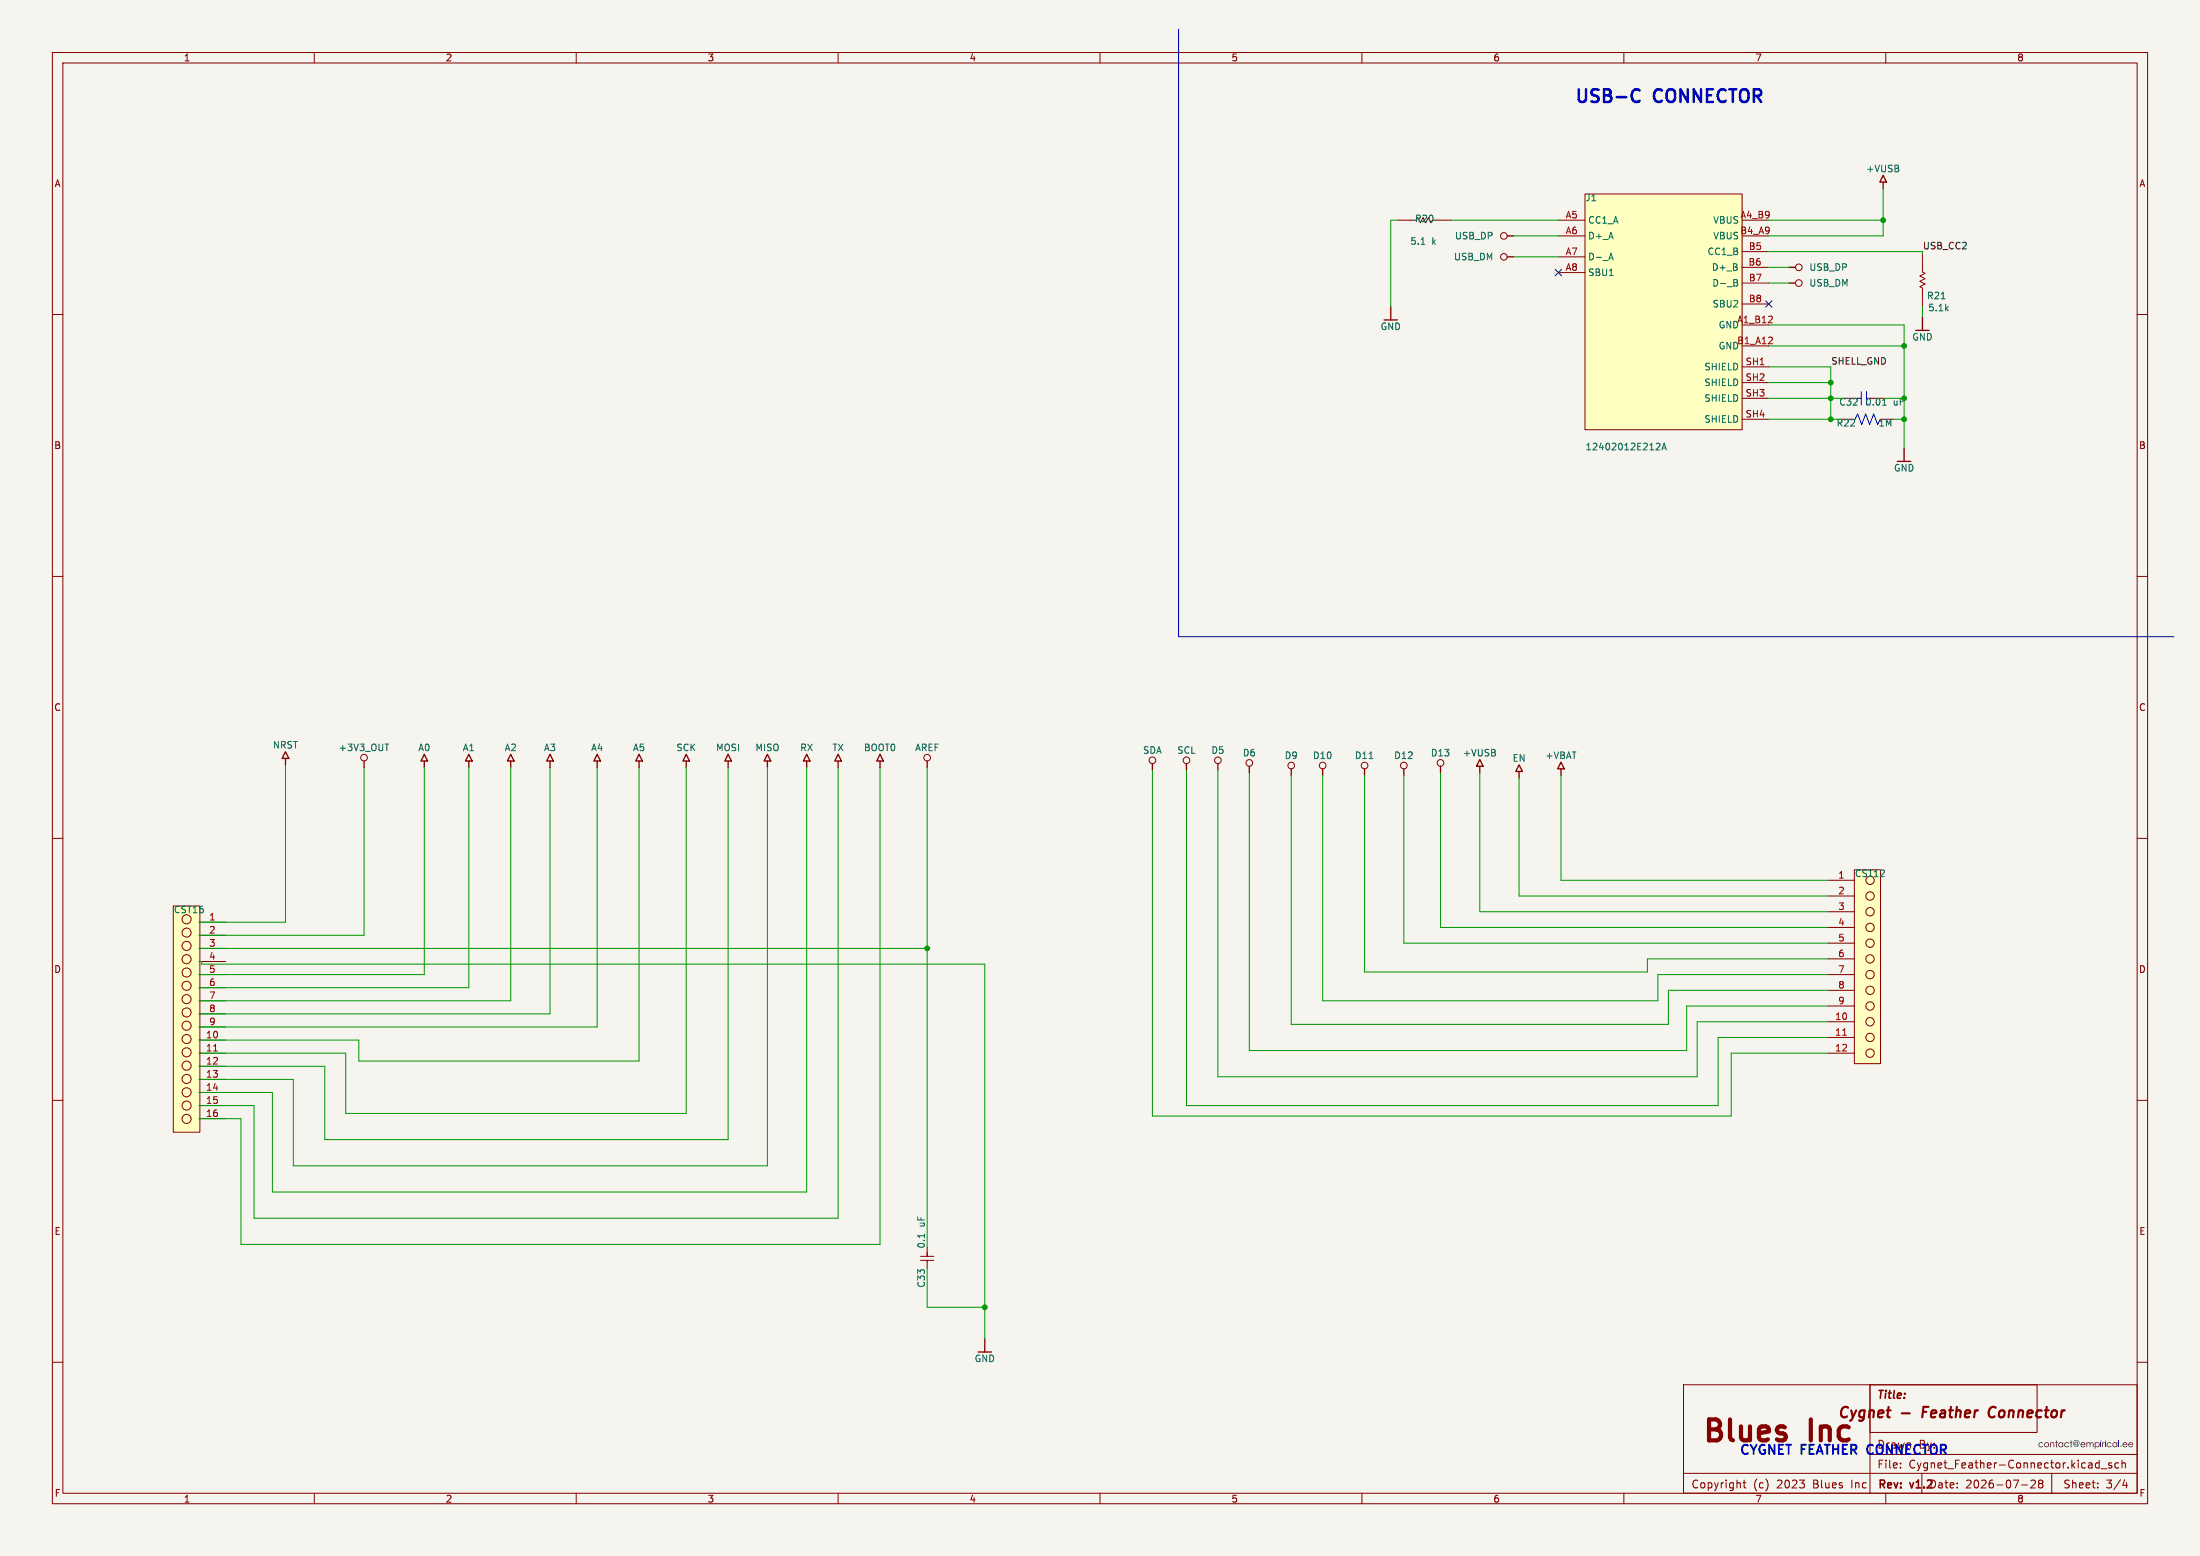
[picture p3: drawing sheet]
<svg xmlns="http://www.w3.org/2000/svg" width="420mm" height="297mm" viewBox="0 0 420 297" stroke-linecap="round" stroke-linejoin="round" font-family="sans-serif">
<path d="M0 0h420v297h-420z" fill="#f5f4ef" stroke="#f5f4ef" stroke-width=".19"/>
<g fill="none" stroke="#840000" stroke-width=".19">
<path d="M10 10h400v277h-400zM12 12h396v273h-396zM60 10v2M110 10v2M160 10v2M210 10v2M260 10v2M310 10v2M360 10v2M10 60h2M408 60h2M10 110h2"/>
<path d="M408 110h2M10 160h2M408 160h2M10 210h2M408 210h2M10 260h2M321.4 264.3h86.6v20.7h-86.6zM362.8 279.3v.1M400.7 278.7v1.5M400.7 279.3l-.4-.1-.2 .2M403.1 279.3l-.4-.1-.2 .2 .1 .2 .5 .2v.3h-.6M404.5 279.3l-.5-.1-.3 .3 .2 .6h.6"/>
<path d="M405.1 279.4l.2-.2 .4 .1v.9M405.1 278.7v1.5M408 260h2M60 285v2M110 285v2M160 285v2M210 285v2M260 285v2M310 285v2M321.4 281.2h86.6M360 285v2M362.8 280.1v.1"/>
<path d="M385.9 283.4h1.2M387.7 282.7l.6-.2 .2 .2 .1 .2-1 1.1h1M389.4 283.2l-.3-.3 .3-.4 .5 .1 .1 .2-.3 .4M389.4 283.2l-.3 .2v.3l.3 .3 .5-.1 .1-.2-.1-.4-.2-.1M389.4 283.2h.3M400.1 280.1l.2 .1 .4-.1M400.5 283.9v.1M400.5 283.1v.1M401.1 280.4h1.1M405.6 282.4l-.4 1.1h1M406 283v1"/>
</g>
<path d="M380.6 268.5a1.07 1.07 0 0 0-.9 .9 1.07 1.07 0 0 0 .5 1.1l.5-.1" fill="none" stroke="#840000" stroke-width=".4"/>
<g fill="#281c2d">
<path d="M405.3 275.4l.5-.1 .3 .3v.2h-.8l.2 .3 .6-.1a.48 .48 0 0 1-.6 .2 .48 .48 0 0 1-.3-.5h.8l-.3-.3-.5 .3z"/>
<path d="M406.4 275.4l.5-.1 .3 .3v.2h-.8l.2 .3 .6-.1a.48 .48 0 0 1-.6 .2 .48 .48 0 0 1-.3-.5h.8l-.3-.3-.5 .3z"/>
</g>
<g fill="none" stroke="#840000" stroke-width=".19">
<path d="M357 264.3h31.9v9.1h-31.9zM357 277.6h51M357 264.3v20.7M332.7 283h.6M333 282.5v1.3l.3 .2M366.9 281.2v3.8M391.7 281.2v3.8"/>
<circle cx="275" cy="145.6" r=".63"/>
</g>
<path d="M114 144l.6 1.3h-1.2zM114 145.3v1.2M122 144l.6 1.3h-1.2zM122 145.3v1.2M275 146.3v1.2M298 145.5l.6 1.3h-1.2zM298 146.8v1.2" fill="none" stroke="#840000" stroke-width=".25"/>
<path d="M354 166h5v37h-5z" fill="#ffffc2"/>
<g fill="none" stroke="#840000" stroke-width=".19">
<path d="M266.8 42h3.6l.2-.5 .6 1 .5-1 .5 1 .5-1 .5 1 .2-.5h3.6M359 80h2.5M349 177h5.1M349 174h5.1M349 171h5.1M349 168h5.1M349 198h5.1M349 195h5.1M349 192h5.1M349 189h5.1M349 186h5.1M349 183h5.1"/>
<path d="M349 180h5.1M349 201h5.1"/>
<circle cx="287.1" cy="45" r=".63"/>
<circle cx="287.1" cy="49" r=".63"/>
<circle cx="357" cy="168" r=".8"/>
<circle cx="357" cy="177" r=".8"/>
<circle cx="357" cy="174" r=".8"/>
<circle cx="357" cy="171" r=".8"/>
<circle cx="357" cy="192" r=".8"/>
<circle cx="357" cy="186" r=".8"/>
<circle cx="357" cy="195" r=".8"/>
<circle cx="357" cy="198" r=".8"/>
<circle cx="357" cy="189" r=".8"/>
<circle cx="357" cy="183" r=".8"/>
<circle cx="357" cy="180" r=".8"/>
<circle cx="357" cy="201" r=".8"/>
</g>
<path d="M354 166h5v37h-5z" fill="none" stroke="#800000" stroke-width=".19"/>
<path d="M351.8 197.6h.7" fill="none" stroke="#a90000" stroke-width=".19"/>
<path d="M354.1 80l.5-1 .8 2 .8-2 .7 2 .8-2 .8 2" fill="none" stroke="#000bff" stroke-width=".19"/>
<path d="M359.5 33.5l.6 1.3h-1.2zM359.5 34.8v1.2M265.5 58.5v2.6M287.7 49h1.3M287.7 45h1.3M264.2 61.1h2.6M362.2 88.1h2.6M363.5 85.5v2.6" fill="none" stroke="#840000" stroke-width=".25"/>
<path d="M271.3 46.6h.7" fill="none" stroke="#006464" stroke-width=".19"/>
<path d="M302.6 37h30v45h-30z" fill="#ffffc2"/>
<path d="M302.6 37h30v45h-30z" fill="none" stroke="#800000" stroke-width=".19"/>
<g fill="none" stroke="#840000" stroke-width=".19">
<path d="M297.5 52h5.1M297.5 49h5.1M297.5 45h5.1M297.5 42h5.1M332.5 51h5.1M332.6 58h5.1M332.6 54h5.1M332.6 48h5.1M332.6 45h5.1M332.6 42h5.1M332.6 76h5.1M332.6 73h5.1"/>
<path d="M332.6 70h5.1M332.6 66h5.1M332.6 62h5.1M332.6 80h5.1"/>
<circle cx="69.5" cy="144.6" r=".63"/>
<circle cx="177" cy="144.6" r=".63"/>
<circle cx="220" cy="145.1" r=".63"/>
<circle cx="226.5" cy="145.1" r=".63"/>
<circle cx="232.5" cy="145.1" r=".63"/>
<circle cx="238.5" cy="145.6" r=".63"/>
<circle cx="246.5" cy="146.1" r=".63"/>
<circle cx="252.5" cy="146.1" r=".63"/>
<circle cx="260.5" cy="146.1" r=".63"/>
<circle cx="268" cy="146.1" r=".63"/>
</g>
<path d="M307.2 49.2h.6M307.5 48.3l.5 1.3M331 53.3l.6 .2 .1 .2-.3 .2M331 53.9h.4M331.4 53.9l.3 .3v.3l-.7 .1M316.4 84.6l.4 .1 .1 .3-.8 .9h.8M317.3 85.9l.4-1.3 .4 1.3M317.4 85.5h.6M73.5 142h.7M261.4 144.8h.7" fill="none" stroke="#006464" stroke-width=".19"/>
<g fill="none" stroke="#840000" stroke-width=".25">
<path d="M54.5 143.5l.6 1.3h-1.2zM54.5 144.8v1.2M69.5 145.3v1.2M81 144l.6 1.3h-1.2zM81 145.3v1.2M89.5 144l.6 1.3h-1.2zM89.5 145.3v1.2M97.5 144l.6 1.3h-1.2zM97.5 145.3v1.2M105 144l.6 1.3h-1.2zM105 145.3v1.2M131 144l.6 1.3h-1.2z"/>
<path d="M131 145.3v1.2M139 144l.6 1.3h-1.2zM139 145.3v1.2M146.5 144l.6 1.3h-1.2zM146.5 145.3v1.2M154 144l.6 1.3h-1.2zM154 145.3v1.2M160 144l.6 1.3h-1.2zM160 145.3v1.2M168 144l.6 1.3h-1.2zM168 145.3v1.2M177 145.3v1.2"/>
<path d="M220 145.8v1.2M226.5 145.8v1.2M232.5 145.8v1.2M238.5 146.3v1.2M246.5 146.8v1.2M252.5 146.8v1.2M260.5 146.8v1.2M268 146.8v1.2M282.5 145l.6 1.3h-1.2zM282.5 146.3v1.2"/>
</g>
<path d="M33.1 172.9h5.1v43.2h-5.1z" fill="#ffffc2"/>
<g fill="none" stroke="#840000" stroke-width=".19">
<path d="M367 48.4v3.5l.5 .3-1 .5 1 .5-1 .5 1 .5-1 .5 .5 .3v3.5M38 178.5h5.1M38 176h5.1M38 198.5h5.1M38 196h5.1M38 193.5h5.1M38 191h5.1M38 188.5h5.1M38 186h5.1M38 183.5h5.1M38 181h5.1M38 213.5h5.1"/>
<path d="M38 211h5.1M38 208.5h5.1M38 206h5.1M38 203.5h5.1M38 201h5.1M175.7 239.8h2.6M177 238v1.8M175.7 240.6h2.6M177 240.6v1.5"/>
<circle cx="343.4" cy="51" r=".63"/>
<circle cx="343.4" cy="54" r=".63"/>
<circle cx="35.6" cy="178" r=".86"/>
<circle cx="35.6" cy="175.5" r=".86"/>
<circle cx="35.6" cy="183.1" r=".86"/>
<circle cx="35.6" cy="198.3" r=".86"/>
<circle cx="35.6" cy="193.2" r=".86"/>
<circle cx="35.6" cy="190.7" r=".86"/>
<circle cx="35.6" cy="185.6" r=".86"/>
<circle cx="35.6" cy="188.2" r=".86"/>
<circle cx="35.6" cy="195.8" r=".86"/>
<circle cx="35.6" cy="180.5" r=".86"/>
<circle cx="35.6" cy="213.6" r=".86"/>
<circle cx="35.6" cy="205.9" r=".86"/>
<circle cx="35.6" cy="211" r=".86"/>
<circle cx="35.6" cy="200.9" r=".86"/>
<circle cx="35.6" cy="203.4" r=".86"/>
<circle cx="35.6" cy="208.5" r=".86"/>
</g>
<path d="M33.1 172.9h5.1v43.2h-5.1z" fill="none" stroke="#800000" stroke-width=".19"/>
<path d="M40.8 200.6h.7" fill="none" stroke="#a90000" stroke-width=".19"/>
<path d="M341.5 51h1.3M341.5 54h1.3M365.7 63.1h2.6M367 60.5v2.6M290 146l.6 1.3h-1.2zM290 147.3v1.2M186.7 258.1h2.6M188 255.5v2.6" fill="none" stroke="#840000" stroke-width=".25"/>
<path d="M370.6 57h.7M359.4 77.3h.7M359.6 76.2l.1-.1v1.2M176.5 235.5v.7" fill="none" stroke="#006464" stroke-width=".19"/>
<path d="M354.5 76h.8M355.3 74.8v2.5M356.3 74.8v2.5" fill="none" stroke="#000bff" stroke-width=".19"/>
<path d="M225 5.5v116h190" fill="none" stroke="#0000c2" stroke-width=".19"/>
<g fill="none" stroke="#009600" stroke-width=".19">
<path d="M359.5 36v9h-21.8M266.8 42h-1.3v16.5M277 42h20.5M289 45h8.5M289 49h8.5M297.5 42h.1M297.5 45h.1M337.6 51h3.9M337.7 54h3.8M337.7 42h21.8M337.7 48h29.3M367 58.5v2"/>
<path d="M337.7 76h14.3M337.7 62h25.8v23.5M337.7 66h25.8M337.7 70h11.8v10M337.7 73h11.8M359.5 76h4M337.7 80h13.6M361.5 80h2M54.5 146v30h-16.5M69.5 146.5v32h-31.5M81 146.5v39.5h-43M89.5 146.5v42h-51.5"/>
<path d="M97.5 146.5v44.5h-59.5M105 146.5v47h-67M114 146.5v49.5h-76M122 146.5v56h-53.5v-4h-30.5M131 146.5v66h-65v-11.5h-28M139 146.5v71h-77v-14h-24M146.5 146.5v76h-90.5v-16.5h-18M154 146.5v81h-102v-19h-14M160 146.5v86h-111.5v-21.5h-10.5M168 146.5v91h-122v-24h-8M177 146.5v91.5M220 147v66h110.5v-12h18.5"/>
<path d="M226.5 147v64h101.5v-13h21M232.5 147v58.5h91.5v-10.5h25M238.5 147.5v53h83.5v-8.5h27M246.5 148v47.5h72v-6.5h30.5M252.5 148v43h64v-5h32.5M260.5 148v37.5h54v-2.5h34.5M268 148v32h81M275 147.5v29.5h74M282.5 147.5v26.5h66.5M290 148.5v22.5h59M298 148v20h51M38 183.5h.5v.5h149.5v71.5"/>
<path d="M38 181h139.5M177 242.1v7.4h11"/>
</g>
<path d="M296.9 51.4l1.2 1.2M298.1 51.4l-1.2 1.2M337 57.4l1.3 1.2M338.3 57.4l-1.3 1.2" fill="none" stroke="#000084" stroke-width=".19"/>
<path d="M312 17.2a.85 .85 0 0 1 1 .1M313 19.2a.85 .85 0 0 1-1 .1" fill="none" stroke="#0000c2" stroke-width=".48"/>
<path d="M356.6 276l-.2 .5 .2 .8" fill="none" stroke="#0000c2" stroke-width=".36"/>
<g fill="#009600" stroke="#009600" stroke-width=".19">
<circle cx="177" cy="181" r=".46"/>
<circle cx="188" cy="249.5" r=".46"/>
<circle cx="363.5" cy="76" r=".46"/>
<circle cx="363.5" cy="66" r=".46"/>
<circle cx="359.5" cy="42" r=".46"/>
<circle cx="363.5" cy="80" r=".46"/>
<circle cx="349.5" cy="76" r=".46"/>
<circle cx="349.5" cy="73" r=".46"/>
<circle cx="349.5" cy="80" r=".46"/>
</g>
<text font-size="5.6" fill="#840000" x="324.8" y="276.3">Blues</text>
<text font-size="5.6" fill="#0000c2" x="345.8" y="276.3">Inc</text>
<g font-size="3.4" fill="#0000c2">
<text x="300.5" y="19.8">USB-C</text>
<text x="315.9" y="19.8">CONNECTOR</text>
</g>
<g font-size="2.8" fill="#840000">
<text x="350.6" y="271.2">Cygnet</text>
<text x="362.9" y="271.2">-</text>
<text x="367.7" y="271.2">Feather</text>
<text x="381.2" y="271.2">Connector</text>
</g>
<g font-size="2.5" fill="#0000c2">
<text x="332" y="277.8">CYGNET FEATHER</text>
<text x="357.3" y="277.8">CONNECTOR</text>
</g>
<g font-size="2.1" fill="#840000">
<text x="358.2" y="267.4">Title:</text>
<text x="358.3" y="280.5">File:</text>
<text x="364.4" y="280.5">Cygnet_Feather-Connector.kicad_sch</text>
<text x="322.8" y="284.3">Copyright</text>
<text x="334.7" y="284.3">(c)</text>
<text x="339.2" y="284.3">2023</text>
<text x="346.3" y="284.3">Blues</text>
<text x="353.7" y="284.3">Inc</text>
<text x="358.4" y="284.5">Rev:</text>
<text x="364.8" y="284.5">v1.2Date:</text>
<text x="375.2" y="284.3">2026-07-28</text>
<text x="393.8" y="284.3">Sheet:</text>
<text x="402" y="284.3">3/4</text>
</g>
<g font-size="2.1" fill="#0000c2">
<text x="358.3" y="276.7">Drawn</text>
<text x="366.3" y="276.7">By:</text>
</g>
<g font-size="1.8" fill="#840000">
<text x="35" y="11.9">1</text>
<text x="85" y="11.9">2</text>
<text x="135" y="11.9">3</text>
<text x="185" y="11.9">4</text>
<text x="235" y="11.9">5</text>
<text x="285" y="11.9">6</text>
<text x="335" y="11.9">7</text>
<text x="385" y="11.9">8</text>
<text x="10.3" y="35.9">A</text>
<text x="408.3" y="35.9">A</text>
<text x="10.3" y="85.9">B</text>
<text x="408.2" y="85.9">B</text>
<text x="10.3" y="135.9">C</text>
<text x="408.2" y="135.9">C</text>
<text x="10.3" y="185.9">D</text>
<text x="408.2" y="185.9">D</text>
<text x="10.3" y="235.9">E</text>
<text x="408.3" y="235.9">E</text>
<text x="10.3" y="285.9">F</text>
<text x="35" y="287">1</text>
<text x="85" y="287">2</text>
<text x="135" y="287">3</text>
<text x="185" y="287">4</text>
<text x="235" y="287">5</text>
<text x="285" y="287">6</text>
<text x="335" y="287">7</text>
<text x="385" y="287">8</text>
<text x="408.3" y="285.9">F</text>
</g>
<g font-size="1.8" fill="#006464">
<text x="356.2" y="33.1">+VUSB</text>
<text x="302.6" y="38.6">J1</text>
<text x="269.1" y="46.9">5.1</text>
<text x="270" y="42.6">R20</text>
<text x="273.3" y="46.9">k</text>
<text x="277.7" y="45.9">USB_DP</text>
<text x="303.1" y="45.9">D+_A</text>
<text x="303.1" y="42.9">CC1_A</text>
<text x="327" y="45.9">VBUS</text>
<text x="327" y="42.9">VBUS</text>
<text x="277.5" y="49.9">USB_DM</text>
<text x="303.1" y="52.9">SBU1</text>
<text x="303.1" y="49.9">D-_A</text>
<text x="325.9" y="48.9">CC1_B</text>
<text x="326.7" y="51.9">D+_B</text>
<text x="345.3" y="51.9">USB_DP</text>
<text x="326.8" y="54.9">D-_B</text>
<text x="326.8" y="58.9">SBU2</text>
<text x="345.3" y="54.9">USB_DM</text>
<text x="367.8" y="57.3">R21</text>
<text x="368" y="59.6">5.1k</text>
<text x="263.5" y="63.2">GND</text>
<text x="328" y="62.9">GND</text>
<text x="365" y="65.2">GND</text>
<text x="325.3" y="70.9">SHIELD</text>
<text x="325.3" y="76.9">SHIELD</text>
<text x="325.3" y="73.9">SHIELD</text>
<text x="351" y="77.6">C32</text>
<text x="356" y="77.6">0.01</text>
<text x="361.4" y="77.6">uF</text>
<text x="325.3" y="80.9">SHIELD</text>
<text x="350.5" y="81.6">R22</text>
<text x="358.5" y="81.6">1M</text>
<text x="302.6" y="86.2">12402012E212A</text>
<text x="361.5" y="90.2">GND</text>
<text x="52" y="143.1">NRST</text>
<text x="64.6" y="143.6">+3V3_OUT</text>
<text x="79.7" y="143.6">A0</text>
<text x="88.2" y="143.6">A1</text>
<text x="96.2" y="143.6">A2</text>
<text x="103.7" y="143.6">A3</text>
<text x="112.7" y="143.6">A4</text>
<text x="120.7" y="143.6">A5</text>
<text x="129" y="143.6">SCK</text>
<text x="136.6" y="143.6">MOSI</text>
<text x="144.1" y="143.6">MISO</text>
<text x="152.7" y="143.6">RX</text>
<text x="158.8" y="143.6">TX</text>
<text x="164.8" y="143.6">BOOT0</text>
<text x="174.6" y="143.6">AREF</text>
<text x="218.1" y="144.1">SDA</text>
<text x="224.6" y="144.1">SCL</text>
<text x="231.2" y="144.1">D5</text>
<text x="237.2" y="144.6">D6</text>
<text x="245.2" y="145.1">D9</text>
<text x="250.6" y="145.1">D10</text>
<text x="258.6" y="145.1">D11</text>
<text x="266.1" y="145.1">D12</text>
<text x="273.1" y="144.6">D13</text>
<text x="279.2" y="144.6">+VUSB</text>
<text x="288.7" y="145.6">EN</text>
<text x="294.9" y="145.1">+VBAT</text>
<text x="354" y="167.6">CST12</text>
<text x="33.1" y="174.5">CST16</text>
<text x="176.8" y="238.4" transform="rotate(-90 176.8 238.4)">0.1</text>
<text x="176.8" y="234.2" transform="rotate(-90 176.8 234.2)">uF</text>
<text x="176.8" y="245.9" transform="rotate(-90 176.8 245.9)">C33</text>
<text x="186" y="260.2">GND</text>
</g>
<g font-size="1.8" fill="#a90000">
<text x="298.8" y="41.8">A5</text>
<text x="298.8" y="44.8">A6</text>
<text x="333.8" y="47.8">B5</text>
<text x="298.8" y="51.8">A8</text>
<text x="298.8" y="48.8">A7</text>
<text x="333.7" y="50.8">B6</text>
<text x="333.8" y="53.8">B7</text>
<text x="333.8" y="57.8">B8</text>
<text x="331.5" y="65.8">B1_A12</text>
<text x="331.5" y="61.8">A1_B12</text>
<text x="328" y="66.9">GND</text>
<text x="333.1" y="69.8">SH1</text>
<text x="333.1" y="75.8">SH3</text>
<text x="333.1" y="72.8">SH2</text>
<text x="333.1" y="79.8">SH4</text>
<text x="350.8" y="167.8">1</text>
<text x="350.8" y="173.8">3</text>
<text x="350.8" y="170.8">2</text>
<text x="39.8" y="178.3">2</text>
<text x="39.8" y="175.8">1</text>
<text x="350.8" y="179.8">5</text>
<text x="350.8" y="176.8">4</text>
<text x="39.8" y="185.8">5</text>
<text x="39.8" y="183.3">4</text>
<text x="39.8" y="180.8">3</text>
<text x="350.8" y="185.8">7</text>
<text x="350.8" y="182.8">6</text>
<text x="39.8" y="190.8">7</text>
<text x="39.8" y="188.3">6</text>
<text x="350.8" y="191.8">9</text>
<text x="350.8" y="188.8">8</text>
<text x="39.8" y="195.8">9</text>
<text x="39.8" y="193.3">8</text>
<text x="350.2" y="197.8">11</text>
<text x="350.2" y="194.8">10</text>
<text x="39.2" y="203.3">12</text>
<text x="39.2" y="200.8">11</text>
<text x="39.2" y="198.3">10</text>
<text x="350.2" y="200.8">12</text>
<text x="39.2" y="208.3">14</text>
<text x="39.2" y="205.8">13</text>
<text x="39.2" y="213.3">16</text>
<text x="39.2" y="210.8">15</text>
</g>
<g font-size="1.8" fill="#009600">
<text x="332.1" y="41.8">A4_B9</text>
<text x="332.1" y="44.8">B4_A9</text>
<text x="367" y="47.7">USB_CC2</text>
</g>
<text font-size="1.8" fill="#0f0f0f" x="349.5" y="69.7">SHELL_GND</text>
<text font-size="1.7" fill="#281c2d" x="389.1" y="276.7">contact@empirical.ee</text>
</svg>
